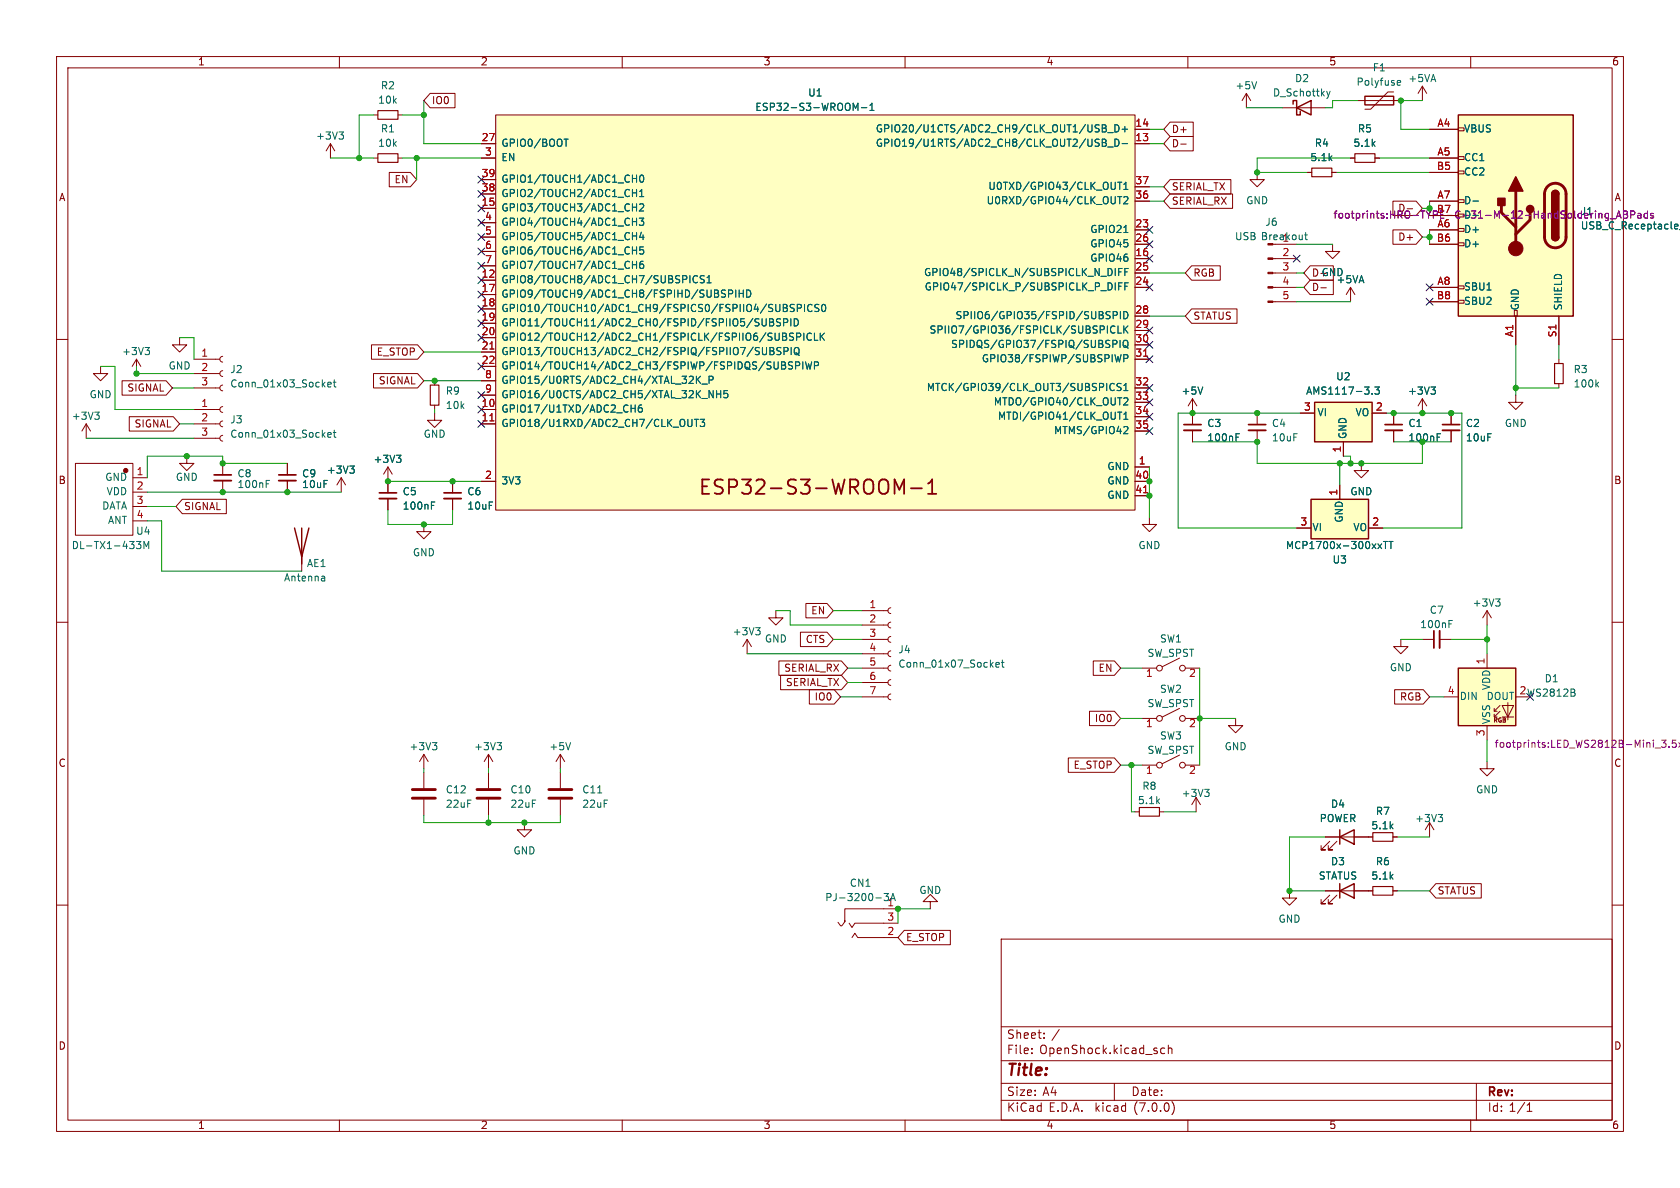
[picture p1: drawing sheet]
<svg xmlns="http://www.w3.org/2000/svg" width="297mm" height="210mm" viewBox="0 0 297 210" stroke-linecap="round" stroke-linejoin="round" font-family="sans-serif">
<g fill="none" stroke="#840000" stroke-width=".18">
<path d="M10 10h277v190h-277zM12 12h273v186h-273zM60 10v2M76 16.5h4.4v2.6h-4.4l-1.1-1.3zM110 10v2M160 10v2M210 10v2M220.3 16.5l-.7 1.3M220.3 16.5v2.6M220.3 16.5l.8 1.3M226.7 19.1h7.6M240 17.8h7.6"/>
<path d="M246.4 16.3h-1l-3.1 3h-1M251.5 15.2l-.8 1.3M251.5 15.2v2.6M251.5 15.2l.7 1.3M260 10v2M58.4 25.4l-.7 1.3M58.4 25.4v2.5M58.4 25.4l.8 1.3M66 27.9h.8M66 20.3h.8M68.8 30.5h3.7l1.2 1.3-1.2 1.2h-3.7zM70.4 27.9h.7"/>
<path d="M70.4 20.3h.7M85.1 27.9h2.5M85.1 25.4h2.5M85.1 36.8h2.5M85.1 34.3h2.5M85.1 31.8h2.5M85.1 39.4h2.5M87.6 20.3h113.1v69.9h-113.1zM200.7 22.9h2.5M200.7 35.6h2.5M200.7 25.4h2.5M200.7 33h2.5"/>
<path d="M206.9 21.6h4v2.5h-4l-1.2-1.2zM206.9 31.7h10.7v2.6h-10.7l-1.2-1.3zM206.9 24.1h4v2.6h-4l-1.2-1.3zM206.9 34.3h11v2.5h-11l-1.2-1.2zM208.7 25.5h1M222.2 30.5v1.3h1.3l-1.3 1.2-1.2-1.2h1.2M231.1 30.5h.8M235.5 30.5h.7M238.8 27.9h.7M243.1 27.9h.7M246.3 35.6h4l1.2 1.2-1.2 1.3h-4zM248.8 36.9h.9"/>
<path d="M252.7 27.9h5.1M252.7 30.5h5.1M252.7 22.9h5.1M252.7 35.6h5.1M252.7 38.1h5.1M257.8 35.3h1v.5h-1zM257.8 30.2h1v.5h-1zM257.8 27.7h1v.5h-1zM257.8 22.6h1v.5h-1zM10 60h2M31.7 59.7v1.3h1.3l-1.3 1.2-1.2-1.2h1.2M85.1 49.5h2.5"/>
<path d="M85.1 52.1h2.5M85.1 54.6h2.5M85.1 57.2h2.5M85.1 59.7h2.5M85.1 41.9h2.5M85.1 44.5h2.5M85.1 47h2.5M200.7 50.8h2.5M200.7 48.3h2.5M200.7 45.7h2.5M200.7 43.2h2.5M200.7 40.6h2.5"/>
<path d="M200.7 55.9h2.5M200.7 58.4h2.5M210.7 47h5v2.5h-5l-1.2-1.2zM210.7 54.6h8v2.6h-8l-1.2-1.3zM225 53.3h4.2M225 50.8h4.2M225 48.3h4.2M225 45.7h4.2M225.4 43.2h3.8M231.6 49.5h4.1v2.6h-4.1l-1.1-1.3zM231.6 47h4.1v2.5h-4.1l-1.1-1.2zM233.5 50.9h1"/>
<path d="M235.6 43.2v1.3h1.3l-1.3 1.2-1.3-1.2h1.3M238.8 50.8l-.8 1.3M238.8 50.8v2.5M238.8 50.8l.7 1.3M246.3 40.6h4l1.2 1.3-1.2 1.3h-4zM252.7 53.3h5.1M252.7 50.8h5.1M252.7 43.2h5.1M252.7 40.6h5.1M257.8 53.1h1v.5h-1zM257.8 50.5h1v.6h-1zM257.8 42.9h1v.5h-1z"/>
<path d="M257.8 40.4h1v.5h-1zM267.7 54.9h.5v1h-.5zM268 55.9v5.1M275.6 55.9v5.1M285 60h2M15.2 74.9l-.7 1.3M15.2 74.9v2.6M15.2 74.9l.8 1.3M17.8 64.8v1.2h1.2l-1.2 1.3-1.3-1.3h1.3M21.6 67.3h7.8l1.1 1.3-1.1 1.3h-7.8zM22.9 73.7h7.7l1.1 1.2-1.1 1.3h-7.7zM24.1 63.5l-.7 1.3"/>
<path d="M24.1 63.5v2.5M24.1 63.5l.8 1.3M34.3 72.4h4.6M34.3 74.9h4.6M34.3 63.5h4.6M34.3 68.6h4.6M34.3 66h4.6M34.3 77.5h4.6M39.4 68.1l-.4 .1-.1 .4 .1 .3 .4 .2M39.4 65.5l-.4 .2-.1 .3 .1 .4 .4 .1M39.4 63l-.4 .1-.1 .4 .1 .4 .4 .1M39.4 77l-.4 .1-.1 .4 .1 .3 .4 .2"/>
<path d="M39.4 74.4l-.4 .2-.1 .3 .1 .4 .4 .1M39.4 71.9l-.4 .1-.1 .4 .1 .3 .4 .2M65.7 61h8.1l1.1 1.2-1.1 1.3h-8.1zM66 66h7.8l1.1 1.3-1.1 1.3h-7.8zM76.8 73v1.3h-1.2l1.2 1.3 1.3-1.3h-1.3M76.8 67.3v.8M76.8 71.6v.8M85.1 72.4h2.5M85.1 74.9h2.5M85.1 62.2h2.5M85.1 64.8h2.5M85.1 67.3h2.5"/>
<path d="M85.1 69.9h2.5M200.7 61h2.5M200.7 63.5h2.5M200.7 68.6h2.5M200.7 71.1h2.5M200.7 73.7h2.5M200.7 76.2h2.5M210.8 70.5v4.6M210.8 76.1v2M210.8 70.5l-.7 1.3M210.8 70.5l.8 1.3M222.2 73v2.1"/>
<path d="M222.2 76.1v2M229.9 73h2.5M237.5 78.1v2.5M242.6 73h2.5M246.4 73v2.1M246.4 76.1v2M251.5 70.5v2.5M251.5 70.5l-.8 1.3M251.5 70.5l.7 1.3M256.5 73v2.1M256.5 76.1v2M268 69.9v1.2h1.2l-1.2 1.3-1.3-1.3h1.3"/>
<path d="M275.6 63.5v.8M275.6 67.8v.8M13.3 81.9h10.2v12.7h-10.2zM23.5 84.5h2.5M23.5 87h2.5M23.5 89.5h2.5M23.5 92.1h2.5M32.2 88.3h7.8v2.5h-7.8l-1.1-1.3zM33 80.6v1.3h-1.3l1.3 1.3 1.3-1.3h-1.3M39.4 81.9v2M39.4 85v2M50.8 81.9v2"/>
<path d="M50.8 85v2M53.3 98.4v2.6M60.3 84.5l.8 1.2M60.3 84.5v2.5M60.3 84.5l-.7 1.2M68.6 82.6l-.8 1.2M68.6 82.6v4.5M68.6 88.1v2.1M68.6 82.6l.7 1.2M74.9 92.7v1.3h1.3l-1.3 1.3-1.2-1.3h1.2M80 85.1v2M80 88.1v2.1"/>
<path d="M85.1 85.1h2.5M200.7 82.6h2.5M200.7 85.1h2.5M200.7 87.6h2.5M203.2 91.4v1.3h1.3l-1.3 1.3-1.3-1.3h1.3M229.2 93.3h2.6M236.9 85.7v2.6M240.7 81.9v1.3h1.2l-1.2 1.3-1.3-1.3h1.3M241.9 93.3h2.6M10 110h2M132.1 113l-.8 1.3M132.1 113v2.6"/>
<path d="M132.1 113l.7 1.3M137.2 108v1.2h1.2l-1.2 1.3-1.3-1.3h1.3M137.7 116.8h11l1.2 1.3-1.2 1.3h-11zM138 119.4h10.7l1.2 1.3-1.2 1.2h-10.7zM141.5 111.8h4.7l1.1 1.2-1.1 1.3h-4.7zM142.5 106.7h3.7l1.1 1.3-1.1 1.2h-3.7zM152.4 118.1h4.6M152.4 115.6h4.6M152.4 113h4.6M152.4 110.5h4.6M152.4 108h4.6M157.5 117.6l-.4 .1-.1 .4 .1 .4 .4 .1"/>
<path d="M157.5 115.1l-.4 .1-.1 .4 .1 .3 .4 .2M157.5 112.5l-.4 .2-.1 .3 .1 .4 .4 .1M157.5 110l-.4 .1-.1 .4 .1 .3 .4 .2M157.5 107.4l-.4 .2-.1 .3 .1 .4 .4 .2M193.3 116.8h3.7l1.1 1.3-1.1 1.3h-3.7zM201.9 118.1h2.6M208.5 116.3l-3 1.6M209.5 118.1h2.6M247.6 113v1.3h1.3l-1.3 1.3-1.2-1.3h1.2M251.5 113h2M254.5 113h2M262.9 108l-.8 1.2"/>
<path d="M262.9 108v2.5M262.9 115.6v2.5M262.9 108l.8 1.2M285 110h2M74.9 133.4l-.7 1.2M74.9 133.4v2.5M74.9 136.5v2.8M74.9 133.4l.8 1.2M86.4 133.4l-.8 1.2M86.4 133.4v2.5M86.4 136.5v2.8M86.4 133.4l.7 1.2"/>
<path d="M99.1 133.4v2.5M99.1 136.5v2.8M99.1 133.4l-.8 1.2M99.1 133.4l.7 1.2M143.1 121.9h4.4l1.1 1.3-1.1 1.3h-4.4zM152.4 123.2h4.6M152.4 120.7h4.6M157.5 122.7l-.4 .1-.1 .4 .1 .3 .4 .2M157.5 120.1l-.4 .2-.1 .3 .1 .4 .4 .2M188.9 134h8.1l1.1 1.3-1.1 1.2h-8.1zM192.6 125.7h4.4l1.1 1.3-1.1 1.3h-4.4zM201.9 135.3h2.6"/>
<path d="M201.9 127h2.6M208.5 133.5l-3 1.5M208.5 125.2l-3 1.5M209.5 135.3h2.6M209.5 127h2.6M218.4 127v1.3h1.3l-1.3 1.2-1.2-1.2h1.2M246.6 121.9h5l1.1 1.3-1.1 1.3h-5zM255.3 123.2h2.5M262.9 134.6v1.3h1.3l-1.3 1.3-1.3-1.3h1.3M262.9 128.3v2.5M264.2 126.7h.5M264.2 125.7h.5"/>
<path d="M265.2 125.7l-1 1v-.5M265.2 124.7l-1 1v-.5M265.6 124.7h2l-1 2zM265.6 126.7h2M266.6 124.2v3.1M268 123.2h2.5M10 160h2M74.9 141.4v2.7M86.4 141.4v2.7M92.7 145.4v1.3h1.3l-1.3 1.3-1.3-1.3h1.3M99.1 141.4v2.7M164.5 159.4h1.2l-1.2-1.3-1.3 1.3h1.3v1.3"/>
<path d="M200.7 143.5h.7M205 143.5h.7M211.5 141l-.8 1.2M211.5 141v2.5M211.5 141l.7 1.2M228 157.5v1.3h1.2l-1.2 1.2-1.3-1.2h1.3M234.3 157.5h8.4M234.3 148h8.4M235.1 158.2l-1.5 1.6h.7h-.7v-.8M235.1 148.7l-1.5 1.5h.7h-.7v-.7M236.3 158.2l-1.5 1.6h.8h-.8v-.8M236.3 148.7l-1.5 1.5h.8h-.8v-.7"/>
<path d="M246.3 157.5h.7M246.3 148h.7M252.7 145.4l-.7 1.3M252.7 145.4v2.6M252.7 145.4l.8 1.3M253.8 156.2h8.1v2.6h-8.1l-1.1-1.3zM285 160h2M149.4 162.9l-.6 .8h-.2l-.4-.7M150.1 163.2l.5 .8 .5-.8h7.6M150.6 165.7l.5-.7 .5 .7h7.1M158.7 160.7h-9.3v2.2v-.2M159.9 164.5h8.1v2.5h-8.1l-1.2-1.3z"/>
<path d="M177 166h108v32h-108zM60 198v2M110 198v2M160 198v2M177 194.5h108M177 191.5h108M177 187.5h108M177 181.5h108M182.4 186.1v.2M182.4 185.3v.2M184.6 183.4v.2M184.6 182.6v.2"/>
<path d="M197 191.5v3M205.9 185.3h-.4l-.3 .2v.5l.1 .2h.6M206.5 185.4l.3-.1h.3l.1 1M206.5 184.8v1.5M207.2 194.7a1.72 1.72 0 0 1 0 2.3M210 198v2M260 198v2M261 191.5v6.5M270 196.5h.8M270 195.4l.4-.4v1.5"/>
<circle cx="205" cy="118.1" r=".51"/>
<circle cx="209" cy="118.1" r=".51"/>
<circle cx="205" cy="127" r=".51"/>
<circle cx="205" cy="135.3" r=".51"/>
<circle cx="209" cy="127" r=".51"/>
<circle cx="209" cy="135.3" r=".51"/>
</g>
<g fill="none" stroke="#006464" stroke-width=".18">
<path d="M151.3 19.2l.4-1v1.3M152.3 19h.9M153.8 19.5h.7M153.8 18.6l.4-.4v1.3M222.2 14.4l-.5 1.3M234.5 16.1l.3 .9M234.8 17l-.3 .4M235.1 16.1l-.3 .9M247.1 15h.5M247.1 14.3l.3-.1 .2 .3-.6 .1M59.9 23.3h.8l-.4 .5M60.5 23.8l.2 .3v.3l-.2 .2"/>
<path d="M99.7 24.6h.7M111.8 36.6h.7M111.8 34.1h.7M111.8 31.6h.7M111.8 39.2h.7M112.5 30.9v1.3M112.5 33.5v1.3M112.5 36v1.3M112.5 38.6v1.2M113 38.6h.8l-.4 .5 .3 .1v.5l-.1 .1-.6-.1M113.1 36.1l.5-.1 .2 .4-.8 .9h.8M113.1 34.8h.7"/>
<path d="M113.1 33.8l.3-.3v1.3M113.2 31.1l.2-.2a.68 .68 0 0 1 .4 .7 .68 .68 0 0 1-.4 .6l-.2-.1-.1-.4zM194.1 24.6l.2 .1M194.3 25.4v.3M194.9 22.1h.4l.2 .2-.2 .4 .2 .1 .1 .3-.2 .2h-.5zM194.9 24.6h.4l.2 .2-.2 .4 .2 .1 .1 .3-.2 .3h-.5zM194.9 25.2h.4M194.9 22.7h.4M195.8 26h1M195.8 23.4h1M197.1 24.6a.64 .64 0 0 1 .7 .6 .64 .64 0 0 1-.7 .7zM197.1 22.1a.64 .64 0 0 1 .7 .6 .64 .64 0 0 1-.7 .6z"/>
<path d="M197.6 34.8h.7M197.6 32.2h.7M198 32.2v1.3M198 34.8v1.2M198.4 25.4h.9M198.4 22.8h.9M198.7 34.9l.5-.1 .2 .3-.8 .9h.8M198.7 32.6l.3-.4v1.3M198.7 33.5h.7M198.9 22.4v.9M260.4 35.5h1M111.8 41.7h.7"/>
<path d="M111.8 44.3h.7M111.8 46.8h.7M112.5 41.1v1.3M112.5 43.6v1.3M112.5 46.2v1.3M113.4 41l-.3 1h.8M113.7 46.2h-.4a.86 .86 0 0 0 0 1.3l.4-.2 .1-.4-.2-.2h-.3l-.2 .2M113.7 41.5v.9M113.7 43.6h-.6v.7l.2-.2 .4 .1 .1 .2-.1 .4-.1 .1-.5-.1M123.3 48.8a.6 .6 0 0 0-.8 .5 .6 .6 0 0 0 .6 .7l.2-.1M124.5 48.8l-.5-.1-.2 .3 .1 .3 .5 .2v.4l-.1 .1-.5-.1M125 50h.7"/>
<path d="M125 49.1l.4-.4v1.3M128.8 51.9h.6l.1-.2v-.3l-.7-.1v1.2M130.1 51.3v1.2M130.7 51.3v1.2M130.7 51.9h.7M131.4 51.3v1.2M132 51.3a.64 .64 0 0 1 .7 .6 .64 .64 0 0 1-.7 .6zM135.5 56.3v1.1l-.3 .2M136.1 56.3h.4l.2 .3-.2 .4 .2 .1 .1 .3-.3 .2h-.4zM136.1 57h.4M138 56.4l-.5-.1-.2 .2v.3l.6 .3 .1 .3-.2 .2h-.5M138.5 57h.6l.2-.2-.1-.3-.7-.2v1.3"/>
<path d="M139.6 59.4l.6 .2 .1 .3-.2 .3-.5-.1M139.8 56.3v1.3M140.3 58.9h-.5l-.2 .1M140.4 53.9l-.5-.1-.2 .2 .1 .4 .6 .2v.4l-.2 .1-.5-.1M140.4 56.3a.64 .64 0 0 1 .7 .7 .64 .64 0 0 1-.7 .6zM140.8 59.6l.6-.1 .2-.2-.1-.3-.7-.1v1.3M141 54.5l.6-.1 .1-.2-.1-.3-.6-.1v1.3M142.1 58.9v1.3M142.2 53.8v1.3M143.4 59a.6 .6 0 0 0-.8 .4 .6 .6 0 0 0 .6 .8l.2-.2M143.6 53.9a.6 .6 0 0 0-.9 .5 .6 .6 0 0 0 .6 .7l.3-.1M144 58.9v1.3h.6"/>
<path d="M144.8 53.9l-.5-.1-.2 .1v.4l.5 .2 .2 .3-.3 .3-.5-.1M145 58.9v1.3M145.2 59.4l.5 .8M145.4 53.9l.2-.1a.68 .68 0 0 1 .4 .6 .68 .68 0 0 1-.4 .7l-.2-.1-.1-.4zM145.7 58.9l-.7 .7M195.8 57.6v1.3M195.8 55.1h.5M195.8 55.7l.3 .1 .2 .3-.3 .2h-.3M196.8 55.7h.6l.1-.2v-.3l-.7-.1v1.2M197.1 57.7a.6 .6 0 0 0-.8 .5 .6 .6 0 0 0 .6 .7l.2-.1M197.2 47.5v1.2M197.2 50v1.3"/>
<path d="M197.6 57.6v1.3h.7M197.8 50.6h.4M197.8 48.1h.4M198.1 55.1v1.2M198.4 50h-.6v1.3M198.4 47.5h-.6v1.2M198.7 55.1a.64 .64 0 0 1 .7 .6 .64 .64 0 0 1-.7 .6zM198.7 57.6v1.3M198.7 41.1h.7M198.9 50.6h.4M198.9 48.1h.4M198.9 58.2l.5 .7"/>
<path d="M199.4 57.6l-.7 .7M199.5 50h-.6v1.3M199.5 47.5h-.6v1.2M230.6 41.5h.5M230.8 41.1v1.1l.3 .2M16.8 72.9h.7l-.4 .4M17.3 73.3l.2 .3v.3l-.2 .2M25.6 61.4h.8l-.4 .5M26.2 61.9l.2 .3v.3l-.2 .2M57.9 68l.7-.1-.1-.3h-.4l-.2 .1 .1 .7h.5M57.9 76.9l.7-.1-.1-.3h-.4l-.2 .1 .1 .6h.5M58.9 67.6h.5"/>
<path d="M58.9 76.5h.5M59.1 67.1v1.1l.3 .2M59.1 76v1.1l.3 .2M111.6 72.2h.7M112.3 71.6v1.3M113.4 71.6h-.3a.85 .85 0 0 0 0 1.3l.4-.2 .1-.4-.3-.2h-.3l-.2 .2M121.6 74.1v1.1l.2 .2h.3l.2-.2v-1.1M122.8 74.1h.7M123.1 66.5v1.3M123.1 74.1v1.3M123.3 67.1l.5 .7M123.8 74.1h.8l-.5 .5 .4 .1v.6l-.2 .1-.5-.1"/>
<path d="M123.8 66.5l-.7 .7M124.1 67.9h1M125.4 67.2l.6-.1 .1-.2-.1-.3-.6-.1v1.3M126.1 69v1.3l-.7-1.3v1.3M126.7 69v1.3M126.7 69.7h.7M127.4 69v1.3M128.6 69h-.6v.7l.1-.2 .5 .1 .1 .2-.1 .4-.2 .1-.4-.1M135.5 61.4v1.2M136.1 61.4h.4l.3 .3-.3 .3 .3 .2v.3l-.2 .2h-.5zM136.1 62h.4M138.1 61.5l-.5-.1-.3 .3 .2 .3 .5 .2v.4l-.2 .1-.5-.1"/>
<path d="M138.6 62.1l.6-.1 .1-.1v-.4l-.7-.1v1.3M139.4 64.3l.7 .6-.2 .3h-.5M139.9 61.4v1.3M140.1 64h-.5l-.2 .2M140.5 61.6l.2-.2a.43 .43 0 0 1 .6 .5v.4a.42 .42 0 0 1-.5 .4 .42 .42 0 0 1-.4-.4zM140.7 64.6h.6l.1-.2-.1-.3-.6-.1v1.2M140.7 62.4l.6 .4M141.9 64v1.2M142.4 64l.3 1.2 .3-.9 .2 .9 .3-1.2M144 64.6h.6l.1-.2-.1-.3-.6-.1v1.2M196.7 60.8h.6l.2-.2-.1-.3-.7-.1v1.2M197 67.9a.6 .6 0 0 0-.9 .4 .6 .6 0 0 0 .6 .7l.3-.1"/>
<path d="M197.6 72.9h.7M197.6 70.3h.7M198 70.3v1.3M198 72.9v1.2M198 60.2v1.2M198.2 67.8h-.5l-.2 .2 .1 .3 .5 .3v.3l-.1 .1h-.5M198.2 62.7l-.3 1.3-.3-.9-.2 .9M198.7 63.4l.6-.1 .1-.2-.1-.3-.6-.1v1.3M198.7 70.4l.5-.1 .2 .4-.8 .9h.8M198.7 74.1h.7M198.7 69h.7M198.7 68.1l.3-.3v1.2"/>
<path d="M198.7 73.2l.3-.3v1.2M198.7 75.5l.5-.1 .2 .4-.8 .9h.8M198.7 60.2h.2a.43 .43 0 0 1 .5 .4v.4a.42 .42 0 0 1-.4 .4 .42 .42 0 0 1-.4-.4v-.4zM198.8 61.1l.7 .4M212.6 68.4l-.4 1.3M218.5 76.7h.6M242.6 69.6v.1M243.1 68.4h.7l-.4 .5 .4 .1v.6l-.2 .1-.5-.1M253 68.4h.8l-.5 .5M253.5 68.9l.3 .2v.3l-.3 .3M254.1 76.7h.6M282.3 67.9l.3 .5"/>
<path d="M282.6 67.6l-.5 .4M24.1 95.7h.8l-.4 .5 .3 .1v.6l-.1 .1-.5-.1M25.4 97v-1.3l.5 .9 .4-.9v1.3M47.1 84.9h.6M61.8 82.4h.8l-.4 .5M62.4 82.9l.2 .2v.3l-.2 .3M70.1 80.5h.8l-.4 .5M70.6 81l.3 .2v.3l-.3 .2M76.3 88.7h.6M243.6 96.1l.7 .9M244.3 96.1l-.7 .9M244.6 95.7h.7"/>
<path d="M244.9 95.7v1.3M245.5 95.7h.8M245.9 95.7v1.3M57.2 101.9l.2 .1v.7M57.4 102.6l-.1 .1M57.4 102.2h-.1M133.6 111h.8l-.4 .4M134.1 111.4l.3 .3v.3l-.3 .2M176.1 117.5l.6-.1-.1-.2-.4-.1-.1 .2v.6h.5M177 117.1h.5M177.2 116.7v1.1l.3 .1M256.2 109.7h.6"/>
<path d="M264.4 105.9h.8l-.4 .5M264.9 106.4l.3 .2v.3l-.3 .2M76.4 131.3h.8l-.4 .5M77 131.8l.2 .2v.3l-.2 .2M87.9 131.3h.8l-.5 .5M88.4 131.8l.3 .2v.3l-.3 .2M100.9 131.3l-.4 1.2M213 139.5h.8l-.5 .5M278.3 122.5l.2 .1-.2 .4M278.3 121.9v.4M154.8 158.7h1M156.3 157.9h.8l-.4 .5 .3 .2"/>
<path d="M156.3 159.1l.2 .1M157.4 159.2l.5-1.3 .4 1.3M157.6 158.9h.6M213.5 140l.3 .3v.3l-.3 .2M254.2 144h.8l-.4 .5M254.8 144.5l.2 .2v.3l-.2 .2"/>
</g>
<g fill="#ffffc2" stroke="#ffffc2" stroke-width=".18">
<path d="M232.4 71.1h10.2v7h-10.2z"/>
<path d="M231.8 88.3h10.1v7h-10.1z"/>
<path d="M257.8 20.3h20.3v35.6h-20.3z"/>
<path d="M87.6 20.3h113.1v69.9h-113.1z"/>
<path d="M257.8 118.1h10.2v10.2h-10.2z"/>
</g>
<g fill="none" stroke="#840000" stroke-width=".25">
<path d="M228.6 18.4v-.6h.6v2.5h.7v-.6M229.2 19.1l2.6-1.3v2.5zM241.3 17h5.1v1.5h-5.1zM257.8 20.3h20.3v35.6h-20.3zM274.3 34.3a.64 .64 0 0 1 .7-.6 .64 .64 0 0 1 .6 .6M274.3 41.9a.64 .64 0 0 0 .7 .6 .64 .64 0 0 0 .6-.6M232.4 71.1h10.2v7h-10.2zM52.1 93.3l1.2 5.1 1.3-5.1M53.3 93.3v6.4M231.8 88.3h10.1v7h-10.1zM257.8 118.1h10.2v10.2h-10.2zM236.9 157.5l2.5-1.3v2.6z"/>
<path d="M236.9 148l2.5-1.3v2.5zM236.9 146.7v2.5M236.9 156.2v2.6"/>
</g>
<path d="M209.3 76.1h3M220.7 76.1h3.1M244.9 76.1h3M255 76.1h3.1M37.8 85h3.1M49.3 85h3M67.1 88.1h3M78.5 88.1h3M254.5 111.5v3.1" fill="none" stroke="#840000" stroke-width=".33"/>
<path d="M209.3 75.1h3M220.7 75.1h3.1M244.9 75.1h3M255 75.1h3.1M37.8 83.9h3.1M49.3 83.9h3M67.1 87.1h3M78.5 87.1h3M253.5 111.5v3.1" fill="none" stroke="#840000" stroke-width=".3"/>
<path d="M66.8 19.6h3.6v1.5h-3.6zM66.8 27.2h3.6v1.5h-3.6zM231.9 29.7h3.6v1.5h-3.6zM239.5 27.2h3.6v1.5h-3.6zM76.1 68.1h1.5v3.5h-1.5zM274.8 64.3h1.6v3.5h-1.6zM201.4 142.7h3.6v1.6h-3.6zM242.7 156.7h3.6v1.5h-3.6zM242.7 147.2h3.6v1.5h-3.6z" fill="none" stroke="#840000" stroke-width=".2"/>
<path d="M265.4 36.3v1.3l2.6 2.5M268 33.8v10.1M270.5 37.6v1.3l-2.5 2.5M273.6 32.9a1.9 1.9 0 0 1 2.1-.4 1.9 1.9 0 0 1 1.2 1.8v7.6a1.91 1.91 0 0 1-1.9 1.9 1.91 1.91 0 0 1-2-1.9l.1-7.8 .1-.6zM72.9 139.6h4.1M84.3 139.6h4.1M97 139.6h4.1M72.9 141.1h4.1M84.3 141.1h4.1M97 141.1h4.1" fill="none" stroke="#840000" stroke-width=".51"/>
<g fill="#840000" stroke="#840000" stroke-width=".18">
<path d="M224.2 53.2h.8v.3h-.8z"/>
<path d="M224.2 50.7h.8v.2h-.8z"/>
<path d="M224.2 48.1h.8v.3h-.8z"/>
<path d="M224.2 45.6h.8v.2h-.8z"/>
<circle cx="22.2" cy="83.2" r=".38"/>
<circle cx="268" cy="43.9" r="1.27"/>
</g>
<g fill="#840000" stroke="#840000" stroke-width=".25">
<path d="M274.3 41.9h1.3a.64 .64 0 0 1-.6 .6 .64 .64 0 0 1-.7-.6z"/>
<path d="M274.3 34.3h1.3v7.6h-1.3z"/>
<path d="M274.5 33.8a.64 .64 0 0 1 .7-.1 .64 .64 0 0 1 .4 .6h-1.3z"/>
<path d="M268 31.2l1.2 2.6h-2.5z"/>
<path d="M264.8 35.1h1.3v1.2h-1.3z"/>
<circle cx="270.5" cy="37" r=".63"/>
</g>
<g fill="none" stroke="#840084" stroke-width=".18">
<path d="M282.1 37.3v.1M282.1 37.7v.9M282.7 37.7v.9M282.7 37.8l.1-.1 .3 .1 .1 .8M284.4 37.8l-.4-.1-.2 .3 .1 .5h.5M284.4 37.7v1l-.2 .2M284.7 38.7h.9M285.7 38.6l.5-1.3 .4 1.3M285.9 38.2h.6M287 37.3h.4l.3 .2-.3 .4 .3 .1v.3l-.2 .3h-.5zM287 37.9h.4M288.3 38l.6-.1 .1-.2v-.3l-.7-.1v1.3"/>
<path d="M289.6 37.8h.4l.1 .8M290.1 38l-.4 .1-.2 .2 .2 .3 .4-.1M291.3 37.8l-.4-.1-.3 .3 .2 .5h.5M291.3 37.3v1.3M292.3 37.8l-.3-.1-.2 .2 .1 .2 .4 .1v.3h-.5"/>
</g>
<path d="M159 86.6l.8-1.8v2.5M161 86.3h2M164.1 87.3h1.4M164.1 85.5l.7-.7v2.5" fill="none" stroke="#840000" stroke-width=".32"/>
<path d="M86.6 74.4h.7M86.6 61.7h.7M202.2 63h.7M202.2 87.1h.7" fill="none" stroke="#a90000" stroke-width=".18"/>
<g fill="none" stroke="#009600" stroke-width=".18">
<path d="M74.9 17.8v7.6h10.2M220.3 19.1h6.4M240 17.8h-4.4v1.3h-1.3M251.5 17.8h-3.9v5.1h5.1M58.4 27.9h7.6M66 20.3h-2.5v7.6M71.1 20.3h3.8M71.1 27.9h14M73.7 27.9v3.9M203.2 25.4h2.5M203.2 35.6h2.5M203.2 22.9h2.5"/>
<path d="M203.2 33h2.5M236.2 30.5h16.5M238.8 27.9h-16.6v2.6h8.9M243.8 27.9h8.9M251.5 36.8h1.2M252.7 35.6v2.5M31.7 59.7h2.6v3.8M203.2 55.9h6.3M203.2 48.3h6.3M229.2 53.3h9.6M229.2 43.2h6.4M229.2 48.3h1.3"/>
<path d="M229.2 50.8h1.3M251.5 41.9h1.2M252.7 40.6v2.6M15.2 77.5h19.1M17.8 64.8h2.5v7.6h14M24.1 64.8v1.2h10.2M30.5 68.6h3.8M31.7 74.9h2.6M74.9 67.3h10.2M74.9 62.2h10.2M76.8 72.4v.6M210.8 78.1h11.4v3.8h29.3v-3.8"/>
<path d="M229.9 73h-21.6v20.3h20.9M245.1 73h13.3v20.3h-13.9M246.4 78.1h10.1M268 68.6h7.6M268 61v8.9M275.6 61v2.5M26 92.1h2.6v8.9h24.7M26 87h34.3M26 89.5h5.1M50.8 81.9h-11.4v-1.3h-13.4v3.9M68.6 90.2v2.5h11.4v-2.5M68.6 85.1h16.5"/>
<path d="M203.2 82.6v8.8M236.9 81.9v3.8M237.5 80.6h1.3v1.3M132.1 115.6h20.3M137.2 108h2.5v2.5h12.7M147.3 113h5.1M147.3 108h5.1M149.9 118.1h2.5M198.1 118.1h3.8M212.1 118.1v17.2M247.6 113h3.9M256.5 113h6.4"/>
<path d="M262.9 110.5v5.1M74.9 135.9v.6M86.4 135.9v.6M99.1 135.9v.6M148.6 123.2h3.8M149.9 120.7h2.5M198.1 135.3h3.8M198.1 127h3.8M200 135.3v8.2h.7M212.1 127h6.3M252.7 123.2h2.6M262.9 130.8v3.8"/>
<path d="M74.9 144.1v1.3h24.2v-1.3M86.4 144.1v1.3M205.7 143.5h5.8M234.3 148h-6.3v9.5h6.3M247 157.5h5.7M247 148h5.7M164.5 160.7h-5.8v2.5"/>
</g>
<g fill="none" stroke="#000084" stroke-width=".18">
<path d="M84.5 36.2l1.2 1.2M84.5 38.8l1.2 1.2M84.5 31.1l1.2 1.3M84.5 33.7l1.2 1.2M85.7 36.2l-1.2 1.2M85.7 38.8l-1.2 1.2M85.7 31.1l-1.2 1.3M85.7 33.7l-1.2 1.2M84.5 46.4l1.2 1.2M84.5 54l1.2 1.2M84.5 43.8l1.2 1.3M84.5 48.9l1.2 1.2"/>
<path d="M84.5 51.5l1.2 1.2M84.5 41.3l1.2 1.2M84.5 59.1l1.2 1.2M84.5 56.5l1.2 1.3M85.7 46.4l-1.2 1.2M85.7 54l-1.2 1.2M85.7 43.8l-1.2 1.3M85.7 48.9l-1.2 1.2M85.7 51.5l-1.2 1.2M85.7 41.3l-1.2 1.2M85.7 59.1l-1.2 1.2M85.7 56.5l-1.2 1.3"/>
<path d="M202.6 57.8l1.2 1.2M202.6 42.6l1.2 1.2M202.6 40l1.2 1.2M202.6 45.1l1.2 1.2M202.6 50.2l1.2 1.2M203.8 57.8l-1.2 1.2M203.8 42.6l-1.2 1.2M203.8 40l-1.2 1.2M203.8 45.1l-1.2 1.2M203.8 50.2l-1.2 1.2M228.6 45.1l1.2 1.2M229.8 45.1l-1.2 1.2"/>
<path d="M252.1 50.2l1.2 1.2M252.1 52.7l1.2 1.2M253.3 50.2l-1.2 1.2M253.3 52.7l-1.2 1.2M84.5 71.8l1.2 1.2M84.5 69.2l1.2 1.3M84.5 74.3l1.2 1.2M84.5 64.2l1.2 1.2M85.7 71.8l-1.2 1.2M85.7 69.2l-1.2 1.3M85.7 74.3l-1.2 1.2M85.7 64.2l-1.2 1.2"/>
<path d="M202.6 75.6l1.2 1.2M202.6 73.1l1.2 1.2M202.6 62.9l1.2 1.2M202.6 70.5l1.2 1.2M202.6 68l1.2 1.2M202.6 60.4l1.2 1.2M203.8 75.6l-1.2 1.2M203.8 73.1l-1.2 1.2M203.8 62.9l-1.2 1.2M203.8 70.5l-1.2 1.2M203.8 68l-1.2 1.2M203.8 60.4l-1.2 1.2"/>
</g>
<g fill="#009600" stroke="#009600" stroke-width=".18">
<circle cx="76.8" cy="67.3" r=".46"/>
<circle cx="86.4" cy="145.4" r=".46"/>
<circle cx="92.7" cy="145.4" r=".46"/>
<circle cx="68.6" cy="85.1" r=".46"/>
<circle cx="80" cy="85.1" r=".46"/>
<circle cx="74.9" cy="92.7" r=".46"/>
<circle cx="39.4" cy="87" r=".46"/>
<circle cx="50.8" cy="87" r=".46"/>
<circle cx="24.1" cy="66" r=".46"/>
<circle cx="33" cy="80.6" r=".46"/>
<circle cx="39.4" cy="81.9" r=".46"/>
<circle cx="158.7" cy="160.7" r=".46"/>
<circle cx="63.5" cy="27.9" r=".46"/>
<circle cx="74.9" cy="20.3" r=".46"/>
<circle cx="73.7" cy="27.9" r=".46"/>
<circle cx="210.8" cy="73" r=".46"/>
<circle cx="222.2" cy="73" r=".46"/>
<circle cx="222.2" cy="78.1" r=".46"/>
<circle cx="203.2" cy="85.1" r=".46"/>
<circle cx="238.8" cy="81.9" r=".46"/>
<circle cx="240.7" cy="81.9" r=".46"/>
<circle cx="236.9" cy="81.9" r=".46"/>
<circle cx="246.4" cy="73" r=".46"/>
<circle cx="251.5" cy="73" r=".46"/>
<circle cx="256.5" cy="73" r=".46"/>
<circle cx="262.9" cy="113" r=".46"/>
<circle cx="203.2" cy="87.6" r=".46"/>
<circle cx="200" cy="135.3" r=".46"/>
<circle cx="228" cy="157.5" r=".46"/>
<circle cx="212.1" cy="127" r=".46"/>
<circle cx="247.6" cy="17.8" r=".46"/>
<circle cx="222.2" cy="30.5" r=".46"/>
<circle cx="252.7" cy="36.8" r=".46"/>
<circle cx="252.7" cy="41.9" r=".46"/>
<circle cx="268" cy="68.6" r=".46"/>
</g>
<text font-size="3.5" fill="#840000" x="123.4" y="88">ESP32-S3-WROOM-1</text>
<text font-size="2.8" fill="#840000" x="178" y="190.8">Title:</text>
<g font-size="2.1" fill="#840000">
<text x="178" y="183.9">Sheet:</text>
<text x="185.9" y="183.9">/</text>
<text x="178" y="186.6">File:</text>
<text x="183.8" y="186.6">OpenShock.kicad_sch</text>
<text x="178" y="196.8">KiCad</text>
<text x="178" y="194">Size:</text>
<text x="184.3" y="194">A4</text>
<text x="185.4" y="196.8">E.D.A.</text>
<text x="193.7" y="196.8">kicad</text>
<text x="200" y="194">Date:</text>
<text x="200.6" y="196.8">(7.0.0)</text>
<text x="263" y="194.2">Rev:</text>
<text x="263" y="196.8">Id: 1/1</text>
</g>
<g font-size="1.8" fill="#840000">
<text x="35" y="11.8">1</text>
<text x="85" y="11.8">2</text>
<text x="135" y="11.8">3</text>
<text x="185" y="11.8">4</text>
<text x="235" y="11.8">5</text>
<text x="285" y="11.8">6</text>
<text x="76.4" y="18.7">IO0</text>
<text x="207.2" y="23.8">D+</text>
<text x="207.2" y="26.3">D-</text>
<text x="10.4" y="35.8">A</text>
<text x="69.6" y="32.7">EN</text>
<text x="207.2" y="33.9">SERIAL_TX</text>
<text x="285.4" y="35.8">A</text>
<text x="207.2" y="36.5">SERIAL_RX</text>
<text x="247.1" y="42.8">D+</text>
<text x="211" y="49.2">RGB</text>
<text x="231.9" y="51.7">D-</text>
<text x="231.9" y="49.2">D+GND</text>
<text x="211" y="56.8">STATUS</text>
<text x="66.5" y="63.1">E_STOP</text>
<text x="22.4" y="69.5">SIGNAL</text>
<text x="66.8" y="68.2">SIGNAL</text>
<text x="23.7" y="75.8">SIGNAL</text>
<text x="10.3" y="85.8">B</text>
<text x="285.3" y="85.8">B</text>
<text x="32.5" y="90.5">SIGNAL</text>
<text x="142.3" y="113.9">CTS</text>
<text x="143.3" y="108.9">EN</text>
<text x="138.5" y="119">SERIAL_RX</text>
<text x="194.1" y="119">EN</text>
<text x="138.8" y="121.6">SERIAL_TX</text>
<text x="143.9" y="124.1">IO0</text>
<text x="247.4" y="124.1">RGB</text>
<text x="193.4" y="127.9">IO0</text>
<text x="10.3" y="135.8">C</text>
<text x="189.7" y="136.2">E_STOP</text>
<text x="285.3" y="135.8">C</text>
<text x="254.2" y="158.4">STATUS</text>
<text x="160.2" y="166.7">E_STOP</text>
<text x="10.3" y="185.8">D</text>
<text x="285.3" y="185.8">D</text>
<text x="35" y="199.8">1</text>
<text x="85" y="199.8">2</text>
<text x="135" y="199.8">3</text>
<text x="185" y="199.8">4</text>
<text x="235" y="199.8">5</text>
<text x="285" y="199.8">6</text>
</g>
<g font-size="1.8" fill="#006464">
<text x="67.3" y="16.1">R2</text>
<text x="142.8" y="17.3">U1</text>
<text x="218.3" y="16.1">+5V</text>
<text x="225" y="17.3">D_Schottky</text>
<text x="228.9" y="14.8">D2</text>
<text x="239.8" y="15.4">Polyfuse</text>
<text x="242.6" y="12.9">F1</text>
<text x="248.9" y="14.8">+5VA</text>
<text x="66.8" y="18.6">10k</text>
<text x="67.3" y="23.7">R1</text>
<text x="133.5" y="19.9">ESP32-S3-WROOM-1</text>
<text x="154.7" y="23.7">GPIO20/U1CTS/ADC2_CH9/CLK_OUT1/USB_D+</text>
<text x="240" y="23.7">R5</text>
<text x="258.8" y="23.7">VBUS</text>
<text x="55.8" y="25">+3V3</text>
<text x="66.8" y="26.2">10k</text>
<text x="88.6" y="26.2">GPIO0/BOOT</text>
<text x="88.6" y="28.8">EN</text>
<text x="154.7" y="26.2">GPIO19/U1RTS/ADC2_CH8/CLK_OUT2/USB_D-</text>
<text x="231.6" y="28.8">5.1k</text>
<text x="232.4" y="26.2">R4</text>
<text x="239.2" y="26.2">5.1k</text>
<text x="258.8" y="28.8">CC1</text>
<text x="88.6" y="35.1">GPIO2/TOUCH2/ADC1_CH1</text>
<text x="88.6" y="32.6">GPIO1/TOUCH1/ADC1_CH0</text>
<text x="174.6" y="33.8">U0TXD/GPIO43/CLK_OUT1</text>
<text x="258.8" y="31.3">CC2</text>
<text x="88.6" y="37.7">GPIO3/TOUCH3/ADC1_CH2</text>
<text x="88.6" y="40.2">GPIO4/TOUCH4/ADC1_CH3</text>
<text x="174.3" y="36.4">U0RXD/GPIO44/CLK_OUT2</text>
<text x="192.6" y="41.5">GPIO21</text>
<text x="220.3" y="36.4">GND</text>
<text x="223.6" y="40.2">J6</text>
<text x="235.7" y="38.9">footprints:HRO-TYPE-C-31-M-12-HandSoldering_ABPads</text>
<text x="258.8" y="41.5">D+</text>
<text x="258.8" y="36.4">D-</text>
<text x="258.8" y="38.9">D-</text>
<text x="88.6" y="42.7">GPIO5/TOUCH5/ADC1_CH4</text>
<text x="88.6" y="45.3">GPIO6/TOUCH6/ADC1_CH5</text>
<text x="88.6" y="47.8">GPIO7/TOUCH7/ADC1_CH6</text>
<text x="192.6" y="46.5">GPIO46</text>
<text x="192.6" y="44">GPIO45</text>
<text x="218.3" y="42.7">USB Breakout</text>
<text x="226.7" y="42.9">1</text>
<text x="258.8" y="44">D+</text>
<text x="88.6" y="50.4">GPIO8/TOUCH8/ADC1_CH7/SUBSPICS1</text>
<text x="88.6" y="52.9">GPIO9/TOUCH9/ADC1_CH8/FSPIHD/SUBSPIHD</text>
<text x="163.2" y="49.1">GPIO48/SPICLK_N/SUBSPICLK_N_DIFF</text>
<text x="163.4" y="51.6">GPIO47/SPICLK_P/SUBSPICLK_P_DIFF</text>
<text x="233.6" y="49.1">GND</text>
<text x="236.2" y="50.4">+5VA</text>
<text x="258.8" y="51.6">SBU1</text>
<text x="88.6" y="55.4">GPIO10/TOUCH10/ADC1_CH9/FSPICS0/FSPIIO4/SUBSPICS0</text>
<text x="88.6" y="58">GPIO11/TOUCH11/ADC2_CH0/FSPID/FSPIIO5/SUBSPID</text>
<text x="164.2" y="59.2">SPIIO7/GPIO36/FSPICLK/SUBSPICLK</text>
<text x="168.8" y="56.7">SPIIO6/GPIO35/FSPID/SUBSPID</text>
<text x="258.8" y="54.2">SBU2</text>
<text x="268.8" y="54.9" transform="rotate(-90 268.8 54.9)">GND</text>
<text x="276.4" y="54.9" transform="rotate(-90 276.4 54.9)">SHIELD</text>
<text x="21.5" y="63.1">+3V3</text>
<text x="29.8" y="65.6">GND</text>
<text x="88.6" y="60.5">GPIO12/TOUCH12/ADC2_CH1/FSPICLK/FSPIIO6/SUBSPICLK</text>
<text x="88.6" y="63.1">GPIO13/TOUCH13/ADC2_CH2/FSPIQ/FSPIIO7/SUBSPIQ</text>
<text x="88.6" y="65.6">GPIO14/TOUCH14/ADC2_CH3/FSPIWP/FSPIDQS/SUBSPIWP</text>
<text x="168" y="61.8">SPIDQS/GPIO37/FSPIQ/SUBSPIQ</text>
<text x="173.5" y="64.3">GPIO38/FSPIWP/SUBSPIWP</text>
<text x="15.8" y="70.7">GND</text>
<text x="40.6" y="66.2">J2</text>
<text x="40.6" y="68.8">Conn_01x03_Socket</text>
<text x="78.7" y="70">R9</text>
<text x="88.6" y="68.1">GPIO15/U0RTS/ADC2_CH4/XTAL_32K_P</text>
<text x="88.6" y="70.7">GPIO16/U0CTS/ADC2_CH5/XTAL_32K_NH5</text>
<text x="163.7" y="69.4">MTCK/GPIO39/CLK_OUT3/SUBSPICS1</text>
<text x="175.6" y="71.9">MTDO/GPIO40/CLK_OUT2</text>
<text x="208.8" y="70">+5V</text>
<text x="230.8" y="70">AMS1117-3.3</text>
<text x="236.2" y="67.5">U2</text>
<text x="248.9" y="70">+3V3</text>
<text x="278.1" y="66.2">R3</text>
<text x="278.1" y="68.8">100k</text>
<text x="12.6" y="74.5">+3V3</text>
<text x="40.6" y="75.1">J3</text>
<text x="40.6" y="77.7">Conn_01x03_Socket</text>
<text x="74.8" y="77.7">GND</text>
<text x="78.7" y="72.6">10k</text>
<text x="88.6" y="73.2">GPIO17/U1TXD/ADC2_CH6</text>
<text x="88.6" y="75.8">GPIO18/U1RXD/ADC2_CH7/CLK_OUT3</text>
<text x="176.3" y="74.5">MTDI/GPIO41/CLK_OUT1</text>
<text x="186.2" y="77">MTMS/GPIO42</text>
<text x="213.4" y="75.8">C3</text>
<text x="224.8" y="75.8">C4</text>
<text x="232.9" y="73.9">VI</text>
<text x="238.3" y="77.6" transform="rotate(-90 238.3 77.6)">GND</text>
<text x="239.5" y="73.9">VO</text>
<text x="248.9" y="75.8">C1</text>
<text x="259.1" y="75.8">C2</text>
<text x="266" y="75.8">GND</text>
<text x="66" y="82.1">+3V3</text>
<text x="195.6" y="83.4">GND</text>
<text x="213.4" y="78.3">100nF</text>
<text x="224.8" y="78.3">10uF</text>
<text x="259.1" y="78.3">10uF</text>
<text x="18.5" y="85.3">GND</text>
<text x="18.7" y="87.8">VDD</text>
<text x="31" y="85.3">GND</text>
<text x="41.9" y="84.7">C8</text>
<text x="41.9" y="86.6">100nF</text>
<text x="53.3" y="84.7">C9</text>
<text x="53.3" y="86.6">10uF</text>
<text x="57.7" y="84">+3V3</text>
<text x="71.1" y="87.8">C5</text>
<text x="82.6" y="87.8">C6</text>
<text x="88.6" y="85.9">3V3</text>
<text x="195.6" y="85.9">GND</text>
<text x="195.6" y="88.5">GND</text>
<text x="238.7" y="87.8">GND</text>
<text x="17.9" y="90.4">DATA</text>
<text x="19" y="92.9">ANT</text>
<text x="24" y="94.8">U4</text>
<text x="71.1" y="90.4">100nF</text>
<text x="82.6" y="90.4">10uF</text>
<text x="232" y="94.2">VI</text>
<text x="237.7" y="92.5" transform="rotate(-90 237.7 92.5)">GND</text>
<text x="239.1" y="94.2">VO</text>
<text x="12.6" y="97.3">DL-TX1-433M</text>
<text x="54.2" y="100.5">AE1</text>
<text x="72.9" y="98.6">GND</text>
<text x="201.2" y="97.3">GND</text>
<text x="227.3" y="97.3">MCP1700x-300xxTT</text>
<text x="235.5" y="99.9">U3</text>
<text x="50.2" y="103.1">Antenna</text>
<text x="260.3" y="107.5">+3V3</text>
<text x="129.5" y="112.6">+3V3</text>
<text x="135.2" y="113.9">GND</text>
<text x="205" y="113.9">SW1</text>
<text x="251" y="111.3">100nF</text>
<text x="252.7" y="108.8">C7</text>
<text x="158.8" y="115.8">J4</text>
<text x="158.8" y="118.3">Conn_01x07_Socket</text>
<text x="202.8" y="116.4">SW_SPST</text>
<text x="245.7" y="118.9">GND</text>
<text x="202.8" y="125.3">SW_SPST</text>
<text x="205" y="122.7">SW2</text>
<text x="258.1" y="124">DIN</text>
<text x="262.7" y="124">DOUT</text>
<text x="263.7" y="122.1" transform="rotate(-90 263.7 122.1)">VDD</text>
<text x="273" y="120.9">D1</text>
<text x="205" y="131">SW3</text>
<text x="263.7" y="128" transform="rotate(-90 263.7 128)">VSS</text>
<text x="72.3" y="132.9">+3V3</text>
<text x="83.8" y="132.9">+3V3</text>
<text x="97.1" y="132.9">+5V</text>
<text x="202.8" y="133.5">SW_SPST</text>
<text x="216.4" y="132.9">GND</text>
<text x="78.7" y="140.5">C12</text>
<text x="78.7" y="143.1">22uF</text>
<text x="90.2" y="140.5">C10</text>
<text x="90.2" y="143.1">22uF</text>
<text x="102.9" y="140.5">C11</text>
<text x="102.9" y="143.1">22uF</text>
<text x="201.1" y="142.4">5.1k</text>
<text x="201.9" y="139.9">R8</text>
<text x="208.9" y="141.2">+3V3</text>
<text x="235.2" y="143.1">D4</text>
<text x="260.9" y="140.5">GND</text>
<text x="233.2" y="145.6">POWER</text>
<text x="242.4" y="146.9">5.1k</text>
<text x="243.2" y="144.3">R7</text>
<text x="250.1" y="145.6">+3V3</text>
<text x="90.7" y="151.3">GND</text>
<text x="233.1" y="155.8">STATUS</text>
<text x="235.2" y="153.2">D3</text>
<text x="242.4" y="155.8">5.1k</text>
<text x="243.2" y="153.2">R6</text>
<text x="145.8" y="159.6">PJ-3200-3A</text>
<text x="150.2" y="157">CN1</text>
<text x="156.8" y="160.4">1</text>
<text x="162.5" y="158.3">GND</text>
<text x="226" y="163.4">GND</text>
</g>
<g font-size="1.8" fill="#a90000">
<text x="200.7" y="22.6">14</text>
<text x="254.1" y="22.6">A4</text>
<text x="85.1" y="25.1">27</text>
<text x="85.7" y="27.7">3</text>
<text x="200.7" y="25.1">13</text>
<text x="254.1" y="27.7">A5</text>
<text x="85.1" y="34">38</text>
<text x="85.1" y="31.5">39</text>
<text x="200.7" y="35.3">36</text>
<text x="200.7" y="32.8">37</text>
<text x="254" y="30.2">B5</text>
<text x="254.1" y="35.3">A7</text>
<text x="85.1" y="36.6">15</text>
<text x="85.7" y="39.1">4</text>
<text x="85.7" y="41.7">5</text>
<text x="200.7" y="40.4">23</text>
<text x="254" y="37.8">B7</text>
<text x="254.1" y="40.4">A6</text>
<text x="85.7" y="44.2">6</text>
<text x="85.7" y="46.7">7</text>
<text x="200.7" y="45.5">16</text>
<text x="200.7" y="42.9">26</text>
<text x="226.7" y="45.5">2</text>
<text x="254" y="42.9">B6</text>
<text x="85.1" y="49.3">12</text>
<text x="85.1" y="51.8">17</text>
<text x="200.7" y="50.5">24</text>
<text x="200.7" y="48">25</text>
<text x="226.7" y="48">3</text>
<text x="226.7" y="50.5">4</text>
<text x="226.7" y="53.1">5</text>
<text x="254" y="53.1">B8</text>
<text x="254.1" y="50.5">A8</text>
<text x="85.1" y="54.4">18</text>
<text x="85.1" y="56.9">19</text>
<text x="85.1" y="59.4">20</text>
<text x="200.7" y="55.6">28</text>
<text x="200.7" y="58.2">29</text>
<text x="267.7" y="59.6" transform="rotate(-90 267.7 59.6)">A1</text>
<text x="275.3" y="59.7" transform="rotate(-90 275.3 59.7)">S1</text>
<text x="35.5" y="63.2">1</text>
<text x="35.5" y="65.8">2</text>
<text x="85.1" y="62">21</text>
<text x="85.1" y="64.5">22</text>
<text x="200.7" y="60.7">30</text>
<text x="200.7" y="63.2">31</text>
<text x="35.5" y="68.3">3</text>
<text x="85.7" y="67.1">8</text>
<text x="85.7" y="69.6">9</text>
<text x="200.7" y="68.3">32</text>
<text x="200.7" y="70.9">33</text>
<text x="35.5" y="72.1">1</text>
<text x="35.5" y="74.7">2</text>
<text x="35.5" y="77.2">3</text>
<text x="85.1" y="72.1">10</text>
<text x="85.1" y="74.7">11</text>
<text x="200.7" y="73.4">34</text>
<text x="200.7" y="75.9">35</text>
<text x="230.5" y="72.8">3</text>
<text x="243.2" y="72.8">2</text>
<text x="201.3" y="82.3">1</text>
<text x="237.2" y="80" transform="rotate(-90 237.2 80)">1</text>
<text x="24.1" y="84.2">1</text>
<text x="24.1" y="86.7">2</text>
<text x="24.1" y="89.3">3</text>
<text x="85.7" y="84.8">2</text>
<text x="200.7" y="84.8">40</text>
<text x="200.7" y="87.4">41</text>
<text x="236.6" y="87.7" transform="rotate(-90 236.6 87.7)">1</text>
<text x="24.1" y="91.8">4</text>
<text x="229.8" y="93.1">3</text>
<text x="242.5" y="93.1">2</text>
<text x="153.6" y="107.7">1</text>
<text x="153.6" y="110.2">2</text>
<text x="153.6" y="112.8">3</text>
<text x="153.6" y="115.3">4</text>
<text x="153.6" y="117.9">5</text>
<text x="262.6" y="117.5" transform="rotate(-90 262.6 117.5)">1</text>
<text x="153.6" y="120.4">6</text>
<text x="153.6" y="122.9">7</text>
<text x="202.5" y="120">1</text>
<text x="210.2" y="120">2</text>
<text x="255.9" y="122.9">4</text>
<text x="268.6" y="122.9">2</text>
<text x="202.5" y="128.9">1</text>
<text x="210.2" y="128.9">2</text>
<text x="262.6" y="130.2" transform="rotate(-90 262.6 130.2)">3</text>
<text x="202.5" y="137.2">1</text>
<text x="210.2" y="137.2">2</text>
<text x="156.8" y="165.5">2</text>
<text x="156.8" y="162.9">3</text>
</g>
<g font-size="1.8" fill="#840084">
<text x="247.1" y="37.7">D-</text>
<text x="279.4" y="38.3">J1</text>
<text x="279.4" y="40.8">USB_C_Receptacle_US</text>
<text x="264.2" y="132.5">footprints:LED_WS2812B-Mini_3.5x3.5mm_</text>
</g>
<text font-size="1.8" fill="#009600" x="248.9" y="78.3">100nF</text>
<text font-size="1.8" fill="#000084" x="269.9" y="123.4">WS2812B</text>
<text font-size="1.1" fill="#840000" x="263.9" y="128">RGB</text>
</svg>
